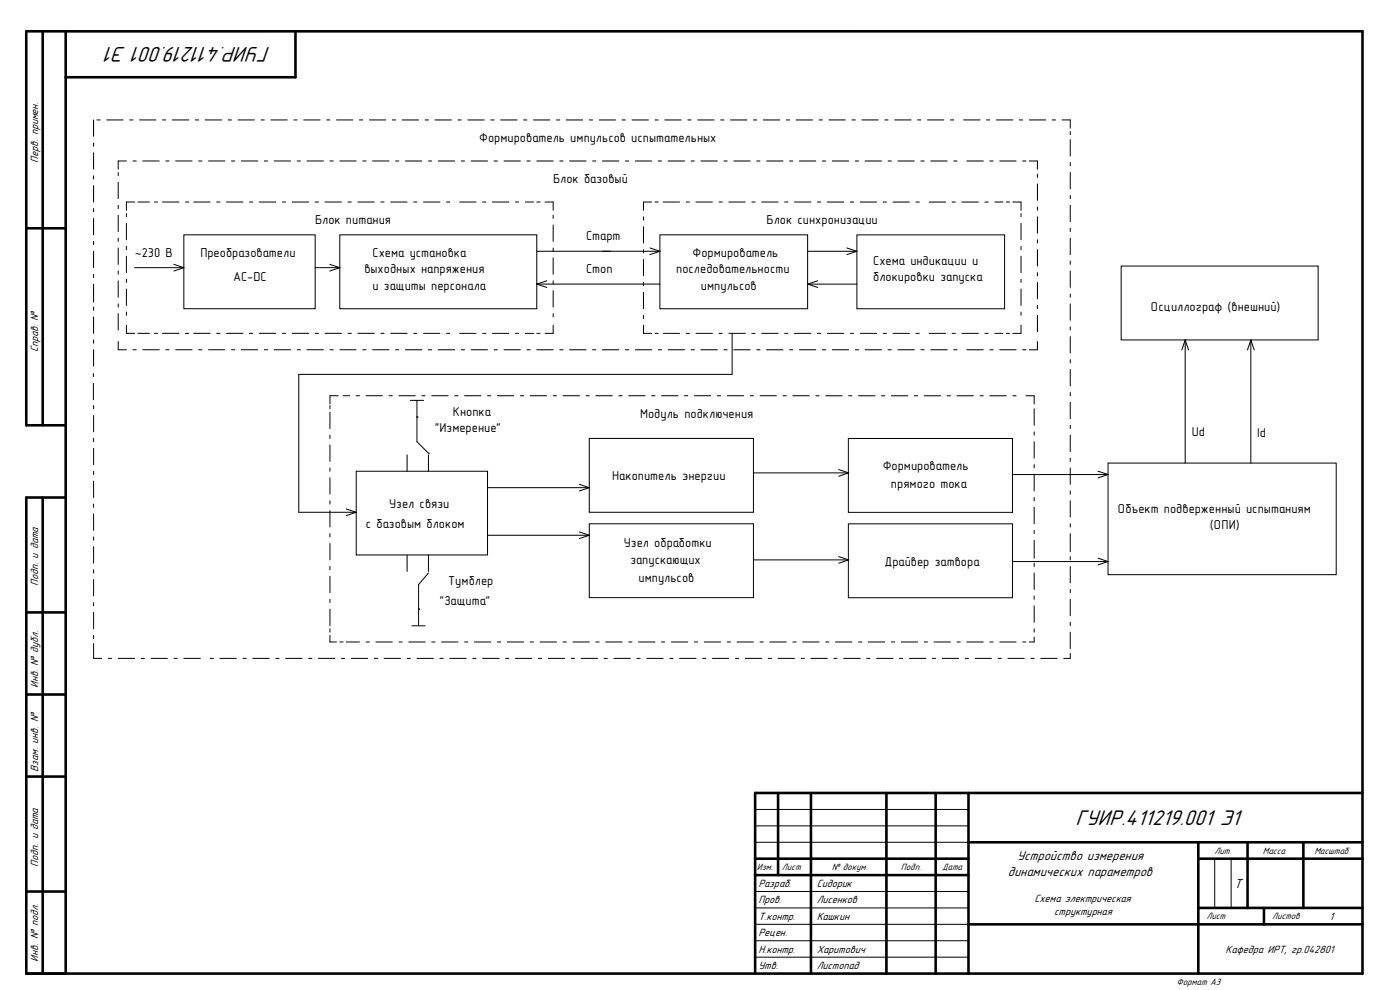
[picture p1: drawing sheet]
<svg xmlns="http://www.w3.org/2000/svg" width="297mm" height="210mm" viewBox="0 0 297 210" stroke-linecap="round" stroke-linejoin="round" font-family="sans-serif">
<g fill="none" stroke="#000" stroke-width=".55">
<path d="M9.1 6.6v83.6M13.9 6.6v199.9M62.7 6.6v9.8h-48.8M5.6 48.4h8.3M13.9 90.2h-8.3v-83.6h283.5v199.9h-283.5v-101h8.3M9.1 105.5v101M5.6 129.9h8.3M5.6 147.3h8.3M5.6 164.7h8.3M165.1 168.2v17.4M172 168.2v38.3M188.1 168.2v38.3"/>
<path d="M198.5 168.2v38.3M205.5 178.7h83.6M205.5 168.2v38.3M254.2 178.7v27.8M264.7 178.7v13.9M276.5 178.7v13.9M289.1 168.2h-128.9v38.3M5.6 189.1h8.3M160.2 182.2h45.3M160.2 185.6h45.3M205.5 196.1h83.6M254.2 182.2h34.9"/>
<path d="M254.2 192.6h34.9M268.1 192.6v3.5"/>
</g>
<g fill="none" stroke="#000" stroke-width=".21">
<path d="M19.9 25.4v3.5M19.9 30.3v.7M19.9 32.4v3.5M19.9 37.3v.7M19.9 39.4v3.5M20.5 25.4h.7M22.6 25.4h3.5M25.1 36.6v.7M25.1 38.7v3.5M26.8 34.1h-1.7v1.8M27.5 25.4h.7M28.2 34.1h.7"/>
<path d="M29.6 25.4h3.5M30.3 34.1h3.5M34.5 25.4h.7M35.2 34.1h.7M36.6 25.4h3.4M37.3 34.1h3.4M41.4 25.4h.7M42.1 34.1h.7M43.5 25.4h3.5M44.2 34.1h3.5M48.4 25.4h.7M49.1 34.1h.7"/>
<path d="M50.5 25.4h3.5M51.2 34.1h3.5M55.4 25.4h.7M56.1 34.1h.7M57.5 25.4h3.4M58.2 34.1h3.4M62.3 25.4h.7M63 34.1h.7M64.4 25.4h3.5M65.1 34.1h3.5M69.3 25.4h.7M70 34.1h.7"/>
<path d="M71.4 25.4h3.5M72.1 34.1h3.5M76.3 25.4h.7M77 34.1h.7M78.4 25.4h3.4M79.1 34.1h3.4M83.2 25.4h.7M83.9 34.1h.7M85.3 25.4h3.5M86 34.2h3.5M90.2 25.4h.7M90.9 34.2h.7"/>
<path d="M92.3 25.4h3.5M93 34.2h3.5M97.2 25.4h.7M97.9 34.2h.7M99.3 25.4h3.4M99.9 34.2h3.5M104.1 25.4h.7M104.8 34.2h.7M106.2 25.4h3.5M106.9 34.2h3.5M111.1 25.4h.7M111.8 34.2h.7"/>
<path d="M113.2 25.4h3.5M113.9 34.2h3.5M118.1 25.4h.7M118.8 34.2h.6M120.1 25.4h3.5M120.8 34.2h3.5M125 25.4h.7M125.7 34.2h.7M127.1 25.4h3.5M127.8 34.2h3.5M132 25.4h.7M132.7 34.2h.7"/>
<path d="M134.1 25.4h3.5M134.8 34.2h3.5M139 25.4h.6M139.6 34.2h.7M141 25.4h3.5M141.7 34.2h3.5M145.9 25.4h.7M146.6 34.2h.7M148 25.4h3.5M148.7 34.2h3.5M152.9 25.4h.7M153.6 34.2h.7"/>
<path d="M155 25.4h3.5M155.7 34.2h3.5M159.8 25.4h.7M160.5 34.2h.7M161.9 25.4h3.5M162.6 34.2h3.5M166.8 25.4h.7M167.5 34.2h.7M168.9 25.4h3.5M169.6 34.2h3.5M173.8 25.4h.7M174.5 34.2h.7"/>
<path d="M175.9 25.4h3.4M176.6 34.2h3.4M180.7 25.4h.7M181.4 34.2h.7M182.8 25.4h3.5M183.5 34.2h3.5M187.7 25.4h.7M188.4 34.2h.7M189.8 25.4h3.5M190.5 34.2h3.5M194.7 25.4h.7M195.4 34.2h.7"/>
<path d="M196.8 25.4h3.4M197.5 34.2h3.4M201.6 25.4h.7M202.3 34.2h.7M204.4 25.4h3.5M205.1 34.2h3.5M209.3 25.4h.7M210 34.2h.7M211.4 25.4h3.5M212.1 34.2h3.5M216.3 25.4h.7M217 34.2h.7"/>
<path d="M218.4 25.4h3.4M218.4 34.2h1.7v1.7M220.1 36.9v.7M220.1 39v3.5M223.2 25.4h.7M225.3 25.4h1.8v1.8M227.1 27.9v.7M227.1 29.6v3.5M227.1 34.5v.7M227.1 36.6v3.5M19.9 44.2v.7M19.9 46.3v3.5"/>
<path d="M19.9 51.2v.7M19.9 53.3v3.5M19.9 58.2v.7M25.1 43.6v.6M25.1 45.6v3.5M25.1 50.5v.7M25.1 52.6v3.5M25.1 57.5v.7M25.1 59.6v3.5M26.8 45.3v.7M26.8 47.4v3.5M26.8 52.3v.7"/>
<path d="M26.8 54.3v3.5M26.8 59.2v.7M28.6 56.8h10.4M28.6 42.9h-1.8v1.7M29.3 42.9h2.4M32.7 42.9h.7M34.5 42.9h3.5M36.9 56.1l2.1 .7M39 49.8h27.9v15.7h-27.9zM39 56.8l-2.1 .7M39.4 42.9h.6M41.1 42.9h3.5"/>
<path d="M46 42.9h.7M48.1 42.9h3.4M52.9 42.9h.7M55 42.9h3.5M59.9 42.9h.7M62 42.9h3.5M66.9 56.8h5.2M66.9 42.9h.7M69 42.9h3.4M70 56.1l2.1 .7M72.1 49.8h41.8v15.7h-41.8zM72.1 56.8l-2.1 .7"/>
<path d="M73.8 42.9h.7M75.9 42.9h3.5M80.8 42.9h.7M82.9 42.9h3.5M87.8 42.9h.7M89.8 42.9h3.5M94.7 42.9h.7M97.5 42.9h3.5M102.4 42.9h.7M104.5 42.9h3.5M109.4 42.9h.6M111.4 42.9h1.8"/>
<path d="M113.9 53.3h26.1M113.9 42.9h.7M115.6 42.9h1.8v1.7M116 59.6l-2.1 .7M117.4 45.6v.7M117.4 47.7v3.5M117.4 52.6v.7M117.4 54.7v3.5M117.4 59.6v.7M136.5 46v.7M136.5 48.1v3.5M136.5 53v.7"/>
<path d="M136.5 55v3.5M136.5 59.9v.7M137.9 52.6l2.1 .7M138.3 42.9h-1.8v1.7M139 42.9h.6M140 49.8h31.3v15.7h-31.3zM140 53.3l-2.1 .7M140.7 42.9h3.5M145.6 42.9h.7M147.7 42.9h3.4M152.5 42.9h.7M154.6 42.9h3.5"/>
<path d="M159.5 42.9h.7M161.6 42.9h3.5M166.5 42.9h.7M168.6 42.9h3.4M171.3 53.3h10.5M173.4 42.9h.7M173.5 59.6l-2.2 .7M175.5 42.9h3.5M179.7 52.6l2.1 .7M180.4 42.9h.7M181.8 49.8h31.3v15.7h-31.3zM181.8 53.3l-2.1 .7"/>
<path d="M182.5 42.9h3.5M187.4 42.9h.7M189.5 42.9h3.4M194.3 42.9h.7M197.1 42.9h3.5M202 42.9h.7M204.1 42.9h3.5M208.9 42.9h.7M211 42.9h1.8M213.5 42.9h.7M214.9 42.9h1.7v1.7M216.6 45.3v.7"/>
<path d="M216.6 47.4v3.5M216.6 52.3v.7M216.6 54.4v3.4M216.6 59.2v.7M220.1 43.9v.7M220.1 46v3.5M220.1 50.9v.7M220.1 53v3.4M220.1 57.8v.7M220.1 59.9v3.5M227.1 41.5v.7M227.1 43.6v3.4"/>
<path d="M227.1 48.4v.7M227.1 50.5v3.5M227.1 55.4v.7M227.1 57.5v3.5M237.9 56.4h41.7v15.7h-41.7zM19.8 79.2v.7M19.9 60.3v3.8M19.9 65.1v.7M19.9 67.2v3.5M19.9 72.1v.7M19.9 74.2v3.5M25.1 64.4v.7"/>
<path d="M25.1 66.5v3.5M25.1 72.5v1.7h1.7M26.8 69v1.7h1.8M26.8 61.3v3.5M26.8 66.2v.7M28.2 74.2h.7M29.3 70.7h2.4M30.3 74.2h3.5M32.7 70.7h.7M34.5 70.7h3.5M35.2 74.2h.7M37.3 74.2h3.4"/>
<path d="M39.4 70.7h.6M41.1 70.7h3.5M42.1 74.2h.7M44.2 74.2h3.5M46 70.7h.7M48.1 70.7h3.4M49.1 74.2h.7M51.2 74.2h3.5M52.9 70.7h.7M55 70.7h3.5M56.1 74.2h.7M58.2 74.2h3.4"/>
<path d="M59.9 70.7h.7M62 70.7h3.5M63 74.2h.7M65.1 74.2h3.5M66.9 70.7h.7M69 70.7h3.4M70 74.2h.7M72.1 74.2h3.5M73.8 70.7h.7M75.9 70.7h3.5M77 74.2h.7M79.1 74.2h3.4"/>
<path d="M80.8 70.7h.7M82.9 70.7h3.5M83.9 74.2h.7M86 74.2h3.5M87.8 70.7h.7M89.8 70.7h3.5M90.9 74.2h.7M93 74.2h3.5M94.7 70.7h.7M97.5 70.7h3.5M97.9 74.2h.7M99.9 74.2h3.5"/>
<path d="M102.4 70.7h.7M104.5 70.7h3.5M104.8 74.2h.7M106.9 74.2h3.5M109.4 70.7h.6M111.4 70.7h1.8M111.8 74.2h.7M113.9 60.3h26.1M113.9 60.3l2.1 .7M113.9 70.7h.7M113.9 74.2h3.5M117.4 69v1.7h-1.8"/>
<path d="M117.4 61.7v3.4M117.4 66.5v.7M118.8 74.2h.6M120.8 74.2h3.5M125.7 74.2h.7M127.8 74.2h3.5M132.7 74.2h.7M134.8 74.2h3.5M136.5 62v3.5M136.5 66.9v.7M136.5 69v1.7h1.8M139 70.7h.6"/>
<path d="M139.6 74.2h.7M140.7 70.7h3.5M141.7 74.2h3.5M145.6 70.7h.7M146.6 74.2h.7M147.7 70.7h3.4M148.7 74.2h3.5M152.5 70.7h.7M153.6 74.2h.7M154.6 70.7h3.5M155.3 70.7v8.7h-91.9v29.3h12.2M155.7 74.2h3.5"/>
<path d="M159.5 70.7h.7M160.5 74.2h.7M161.6 70.7h3.5M162.6 74.2h3.5M166.5 70.7h.7M167.5 74.2h.7M168.6 70.7h3.4M169.6 74.2h3.5M171.3 60.3h10.5M171.3 60.3l2.2 .7M173.4 70.7h.7M174.5 74.2h.7"/>
<path d="M175.5 70.7h3.5M176.6 74.2h3.4M180.4 70.7h.7M181.4 74.2h.7M182.5 70.7h3.5M183.5 74.2h3.5M187.4 70.7h.7M188.4 74.2h.7M189.5 70.7h3.4M190.5 74.2h3.5M194.3 70.7h.7M195.4 74.2h.7"/>
<path d="M197.1 70.7h3.5M197.5 74.2h3.4M202 70.7h.7M202.3 74.2h.7M204.1 70.7h3.5M205.1 74.2h3.5M208.9 70.7h.7M210 74.2h.7M211 70.7h1.8M212.1 74.2h3.5M213.5 70.7h.7M216.6 69v1.7h-1.7"/>
<path d="M216.6 61.3v3.5M216.6 66.2v.7M217 74.2h.7M220.1 72.5v1.7h-1.7M220.1 64.8v.7M220.1 66.9v3.5M227.1 62.4v.7M227.1 64.5v3.4M227.1 69.3v.7M227.1 71.4v3.5M227.1 76.3v.7M227.1 78.4v3.5"/>
<path d="M251.4 72.1v26.1M251.4 72.1l-.7 2.1M251.4 72.1l.7 2.1M265.4 72.1v26.1M265.4 72.1l-.7 2.1M265.4 72.1l.7 2.1M19.8 81.3v3.5M19.9 86v.7M19.9 88.1v3.5M19.9 93v.7M19.9 95.1v3.5M19.9 100v.7"/>
<path d="M70 86v.7M70 87.4v3.5M70 92.3v.7M70 94.4v3.5M70 99.3v.7M71.7 83.9h-1.7v1.8M72.8 83.9h1.4M75.6 100h27.8v17.7h-27.8zM75.6 83.9h.7M77.7 83.9h3.4M82.5 83.9h.7M84.6 84h3.5"/>
<path d="M86.4 96.5v3.5M87 84.9h2.9M88.5 88.5h.1M88.5 84.9v8.8l2.4 2.4M89.5 84h.7M90.9 96.1h.1M90.9 96.5v3.5M91.6 84h3.5M96.5 84h.7M98.6 84h3.4M103.4 84h.7M105.5 84h3.5"/>
<path d="M110.4 84h.7M112.5 84h3.5M117.4 84h.7M119.4 84h3.5M124.3 84h.7M125 93h34.8v15.7h-34.8zM126.4 84h3.5M131.3 84h.7M133.4 84h3.5M138.3 84h.7M140.3 84h3.5M145.2 84h.7"/>
<path d="M147.3 84h3.5M152.2 84h.7M154.3 84h3.5M159.2 84h.6M161.2 84h3.5M166.1 84h.7M168.2 84h3.5M173.1 84h.7M175.2 84h3.5M177.9 99.6l2.1 .7M180 93h34.8v15.7h-34.8zM180 84h.7"/>
<path d="M182.1 84h3.5M187 84h.7M189.1 84h3.5M194 84h.7M196.1 84h3.4M200.9 84h.7M203 84h3.5M207.9 84h.7M210 84h3.5M214.9 84h.7M217.7 84h1.7v1.7M219.4 86.7v3.5"/>
<path d="M219.4 91.6v.7M219.4 93.7v3.5M219.4 98.6v.7M227.1 83.3v.7M227.1 85.3v3.5M227.1 90.2v.7M227.1 92.3v3.5M227.1 97.2v.7M227.1 99.3v3.5M232.9 100l2.2 .7M235.1 98.2h48.4v23.7h-48.4zM19.9 102.1v3.4"/>
<path d="M19.9 106.9v.7M19.9 109v3.5M19.9 113.9v.7M19.9 116v3.5M70 101.4v3.4M70 106.2v.7M70 108.3v3.5M70 113.2v.7M70 115.3v3.5M73.4 108l2.2 .7M75.6 108.7l-2.2 .7M86.4 117.7v3.5"/>
<path d="M90.9 117.7v3.5M103.4 103.5h21.6M103.4 113.5h21.6M122.9 102.7l2.1 .8M122.9 112.8l2.1 .7M125 111.1h34.8v15.7h-34.8zM125 103.5l-2.1 .7M125 113.5l-2.1 .8M159.9 118.8h20.1M159.9 100.3h20.1M177.9 118.1l2.1 .7M180 111.1h34.8v15.7h-34.8z"/>
<path d="M180 118.8l-2.1 .7M180 100.3l-2.1 .7M214.9 119.1h20.2M214.9 100.7h20.2M219.4 100.7v3.5M219.4 105.5v.7M219.4 107.6v3.5M219.4 112.5v.7M219.4 114.6v3.8M219.4 119.5v.7M227.1 104.2v.6M227.1 106.2v3.5"/>
<path d="M227.1 111.1v.7M227.1 113.2v3.8M227.1 118.1v.7M232.9 118.4l2.2 .7M235.1 119.1l-2.2 .7M235.1 100.7l-2.2 .7M19.9 120.9v.7M19.9 123v3.4M19.9 127.8v.7M19.9 129.9v3.5M19.9 134.8v.7M19.9 136.5v3.2h1.7"/>
<path d="M23 139.7h.7M25.1 139.7h3.5M30 139.7h.6M32 139.7h3.5M36.9 139.7h.7M39 139.7h3.5M44.6 139.7h.7M46.7 139.7h3.4M51.5 139.7h.7M53.6 139.7h3.5M58.5 139.7h.7M60.6 139.7h3.5"/>
<path d="M65.5 139.7h.7M67.6 139.7h3.4M70 134.8v1.4h1.4M70 120.2v.7M70 122.3v3.4M70 127.1v.7M70 129.2v3.5M70 133.4v.7M72.1 136.2h.7M72.4 139.7h.7M73.5 136.2h2.8M74.5 139.7h3.5"/>
<path d="M77.7 136.2h.7M79.4 139.7h.7M79.8 136.2h3.4M81.5 139.7h3.5M84.6 136.2h.7M86.4 139.7h.7M86.7 136.2h3.5M87.4 132.8h2.8M88.5 139.7h3.4M88.8 129.2h.1M90.9 121.6l-2.1 2.4v8.8M91.6 136.2h.7"/>
<path d="M93.3 139.7h.7M93.7 136.2h3.5M95.4 139.7h3.5M98.6 136.2h.7M100.3 139.7h.7M100.6 136.2h3.5M102.4 139.7h3.5M105.5 136.2h.7M107.3 139.7h.7M107.6 136.2h3.5M109.4 139.7h3.4M112.5 136.2h.7"/>
<path d="M114.2 139.7h.7M114.6 136.2h3.5M116.3 139.7h3.5M119.4 136.2h.7M121.2 139.7h.7M121.5 136.2h3.5M123.3 139.7h3.5M126.4 136.2h.7M128.2 139.7h.7M128.5 136.2h3.5M130.2 139.7h3.5M133.4 136.2h.7"/>
<path d="M135.1 139.7h.7M135.5 136.2h3.5M137.2 139.7h3.5M140.3 136.2h.7M142.1 139.7h.7M142.4 136.2h3.5M144.2 139.7h3.5M147.3 136.2h.7M149.1 139.7h.6M149.4 136.2h3.5M151.1 139.7h3.5M154.3 136.2h.7"/>
<path d="M156 139.7h.7M156.4 136.2h3.4M158.1 139.7h3.5M161.2 136.2h.7M163 139.7h.7M163.3 136.2h3.5M165.1 139.7h3.5M168.2 136.2h.7M169.9 139.7h.7M170.3 136.2h3.5M172 139.7h3.5M175.2 136.2h.7"/>
<path d="M176.9 139.7h.7M177.3 136.2h3.4M179 139.7h3.5M182.1 136.2h.7M183.9 139.7h.7M184.2 136.2h3.5M186 139.7h3.5M189.1 136.2h.7M190.8 139.7h.7M191.2 136.2h3.5M192.9 139.7h3.5M196.1 136.2h.7"/>
<path d="M197.8 139.7h.7M198.2 136.2h3.4M199.9 139.7h3.5M203 136.2h.7M204.8 139.7h.7M205.1 136.2h3.5M206.9 139.7h3.4M210 136.2h.7M211.7 139.7h.7M212.1 136.2h3.5M213.8 139.7h3.5M217 136.2h.7"/>
<path d="M218.7 139.7h.7M219.4 135.1v1.1h-1M219.4 121.6v3.4M219.4 126.4v.7M219.4 128.5v3.5M219.4 133.4v.7M220.8 139.7h3.5M227.1 120.2v3.5M227.1 125v.7M227.1 127.1v3.5M227.1 132v.7M227.1 134.1v3.5"/>
<path d="M227.1 138.6v1.1h-1.4M160.2 178.7h45.3M160.2 175.2h45.3M160.2 171.7h45.3M160.2 199.6h45.3M160.2 196.1h45.3M160.2 192.6h45.3M160.2 189.1h45.3M257.7 182.2v10.4M261.2 182.2v10.4M160.2 203.1h45.3"/>
</g>
<g font-size="4.8">
<text x="57.4" y="9.9" transform="rotate(-180 57.4 9.9)">ГУИР.411219.001 Э1</text>
<text x="228.2" y="175">ГУИР.411219.001 Э1</text>
</g>
<g font-size="2.9">
<text x="213.8" y="185.9">динамических параметров</text>
<text x="215.8" y="182.4">Устройство измерения</text>
<text x="261.8" y="188.3">Т</text>
</g>
<g font-size="2.8">
<text x="101.7" y="30.1">Формирователь импульсов испытательных</text>
<text x="117.3" y="38.8">Блок базовый</text>
<text x="66.8" y="47.5">Блок питания</text>
<text x="162.6" y="47.5">Блок синхронизации</text>
<text x="124.3" y="51">Старт</text>
<text x="28.6" y="54.5">~230 В</text>
<text x="42.5" y="54.5">Преобразователи</text>
<text x="49.4" y="59.7">AC-DC</text>
<text x="77.3" y="58">выходных напряжения</text>
<text x="79" y="54.5">Схема установка</text>
<text x="124.3" y="58">Стоп</text>
<text x="143.5" y="58">последовательности</text>
<text x="146.9" y="54.5">Формирователь</text>
<text x="185.3" y="56.2">Схема индикации и</text>
<text x="185.3" y="59.7">блокировки запуска</text>
<text x="79" y="61.4">и защиты персонала</text>
<text x="148.7" y="61.4">импульсов</text>
<text x="244.1" y="66">Осциллограф (внешний)</text>
<text x="96.1" y="88.3">Кнопка</text>
<text x="135.8" y="88.6">Модуль подключения</text>
<text x="92.3" y="91.7">&quot;Измерение&quot;</text>
<text x="252.8" y="92.5">Ud</text>
<text x="266.7" y="92.8">Id</text>
<text x="129.9" y="101.9">Накопитель энергии</text>
<text x="187.3" y="99.8">Формирователь</text>
<text x="82.5" y="107.8">Узел связи</text>
<text x="189" y="103.6">прямого тока</text>
<text x="77.6" y="111.9">с базовым блоком</text>
<text x="237.2" y="108.8">Объект подверженный испытаниям</text>
<text x="256.7" y="112.3">(ОПИ)</text>
<text x="132.3" y="116.1">Узел обработки</text>
<text x="133.7" y="119.6">запускающих</text>
<text x="187.6" y="120">Драйвер затвора</text>
<text x="95.1" y="124.1">Тумблер</text>
<text x="135.5" y="123.4">импульсов</text>
<text x="93.3" y="128.3">&quot;Защита&quot;</text>
</g>
<g font-size="2.4">
<text x="8.1" y="34.5" transform="rotate(-90 8.1 34.5)">Перв. примен.</text>
<text x="8.1" y="74.7" transform="rotate(-90 8.1 74.7)">Справ. №</text>
<text x="8.1" y="124.3" transform="rotate(-90 8.1 124.3)">Подп. и дата</text>
<text x="8.1" y="145.9" transform="rotate(-90 8.1 145.9)">Инв. № дубл.</text>
<text x="8.1" y="163.7" transform="rotate(-90 8.1 163.7)">Взам. инв. №</text>
<text x="8.1" y="183.9" transform="rotate(-90 8.1 183.9)">Подп. и дата</text>
<text x="160.9" y="191.6">Пров.</text>
<text x="160.9" y="188.2">Разраб.</text>
<text x="173.3" y="191.6">Лисенков</text>
<text x="173.3" y="188.2">Сидорик</text>
<text x="219.5" y="191.3">Схема электрическая</text>
<text x="160.9" y="195.1">Т.контр.</text>
<text x="173.3" y="195.1">Кашкин</text>
<text x="223.6" y="194.1">структурная</text>
<text x="282.1" y="195.1">1</text>
<text x="160.9" y="202.1">Н.контр.</text>
<text x="160.9" y="198.6">Рецен.</text>
<text x="173.3" y="202.1">Харитович</text>
<text x="260" y="202.1">Кафедра ИРТ, гр.042801</text>
<text x="8.1" y="204" transform="rotate(-90 8.1 204)">Инв. № подл.</text>
<text x="160.9" y="205.6">Утв.</text>
<text x="173.3" y="205.6">Листопад</text>
</g>
<g font-size="2.1">
<text x="160.6" y="184.6">Изм.</text>
<text x="165.9" y="184.6">Лист</text>
<text x="176.4" y="184.6">№ докум.</text>
<text x="191.1" y="184.6">Подп.</text>
<text x="199.9" y="184.6">Дата</text>
<text x="257.6" y="181.1">Лит.</text>
<text x="267.9" y="181.1">Масса</text>
<text x="278.8" y="181.1">Масштаб</text>
<text x="255.9" y="195">Лист</text>
<text x="269.9" y="195">Листов</text>
<text x="249.6" y="208.9">Формат А3</text>
</g>
</svg>
